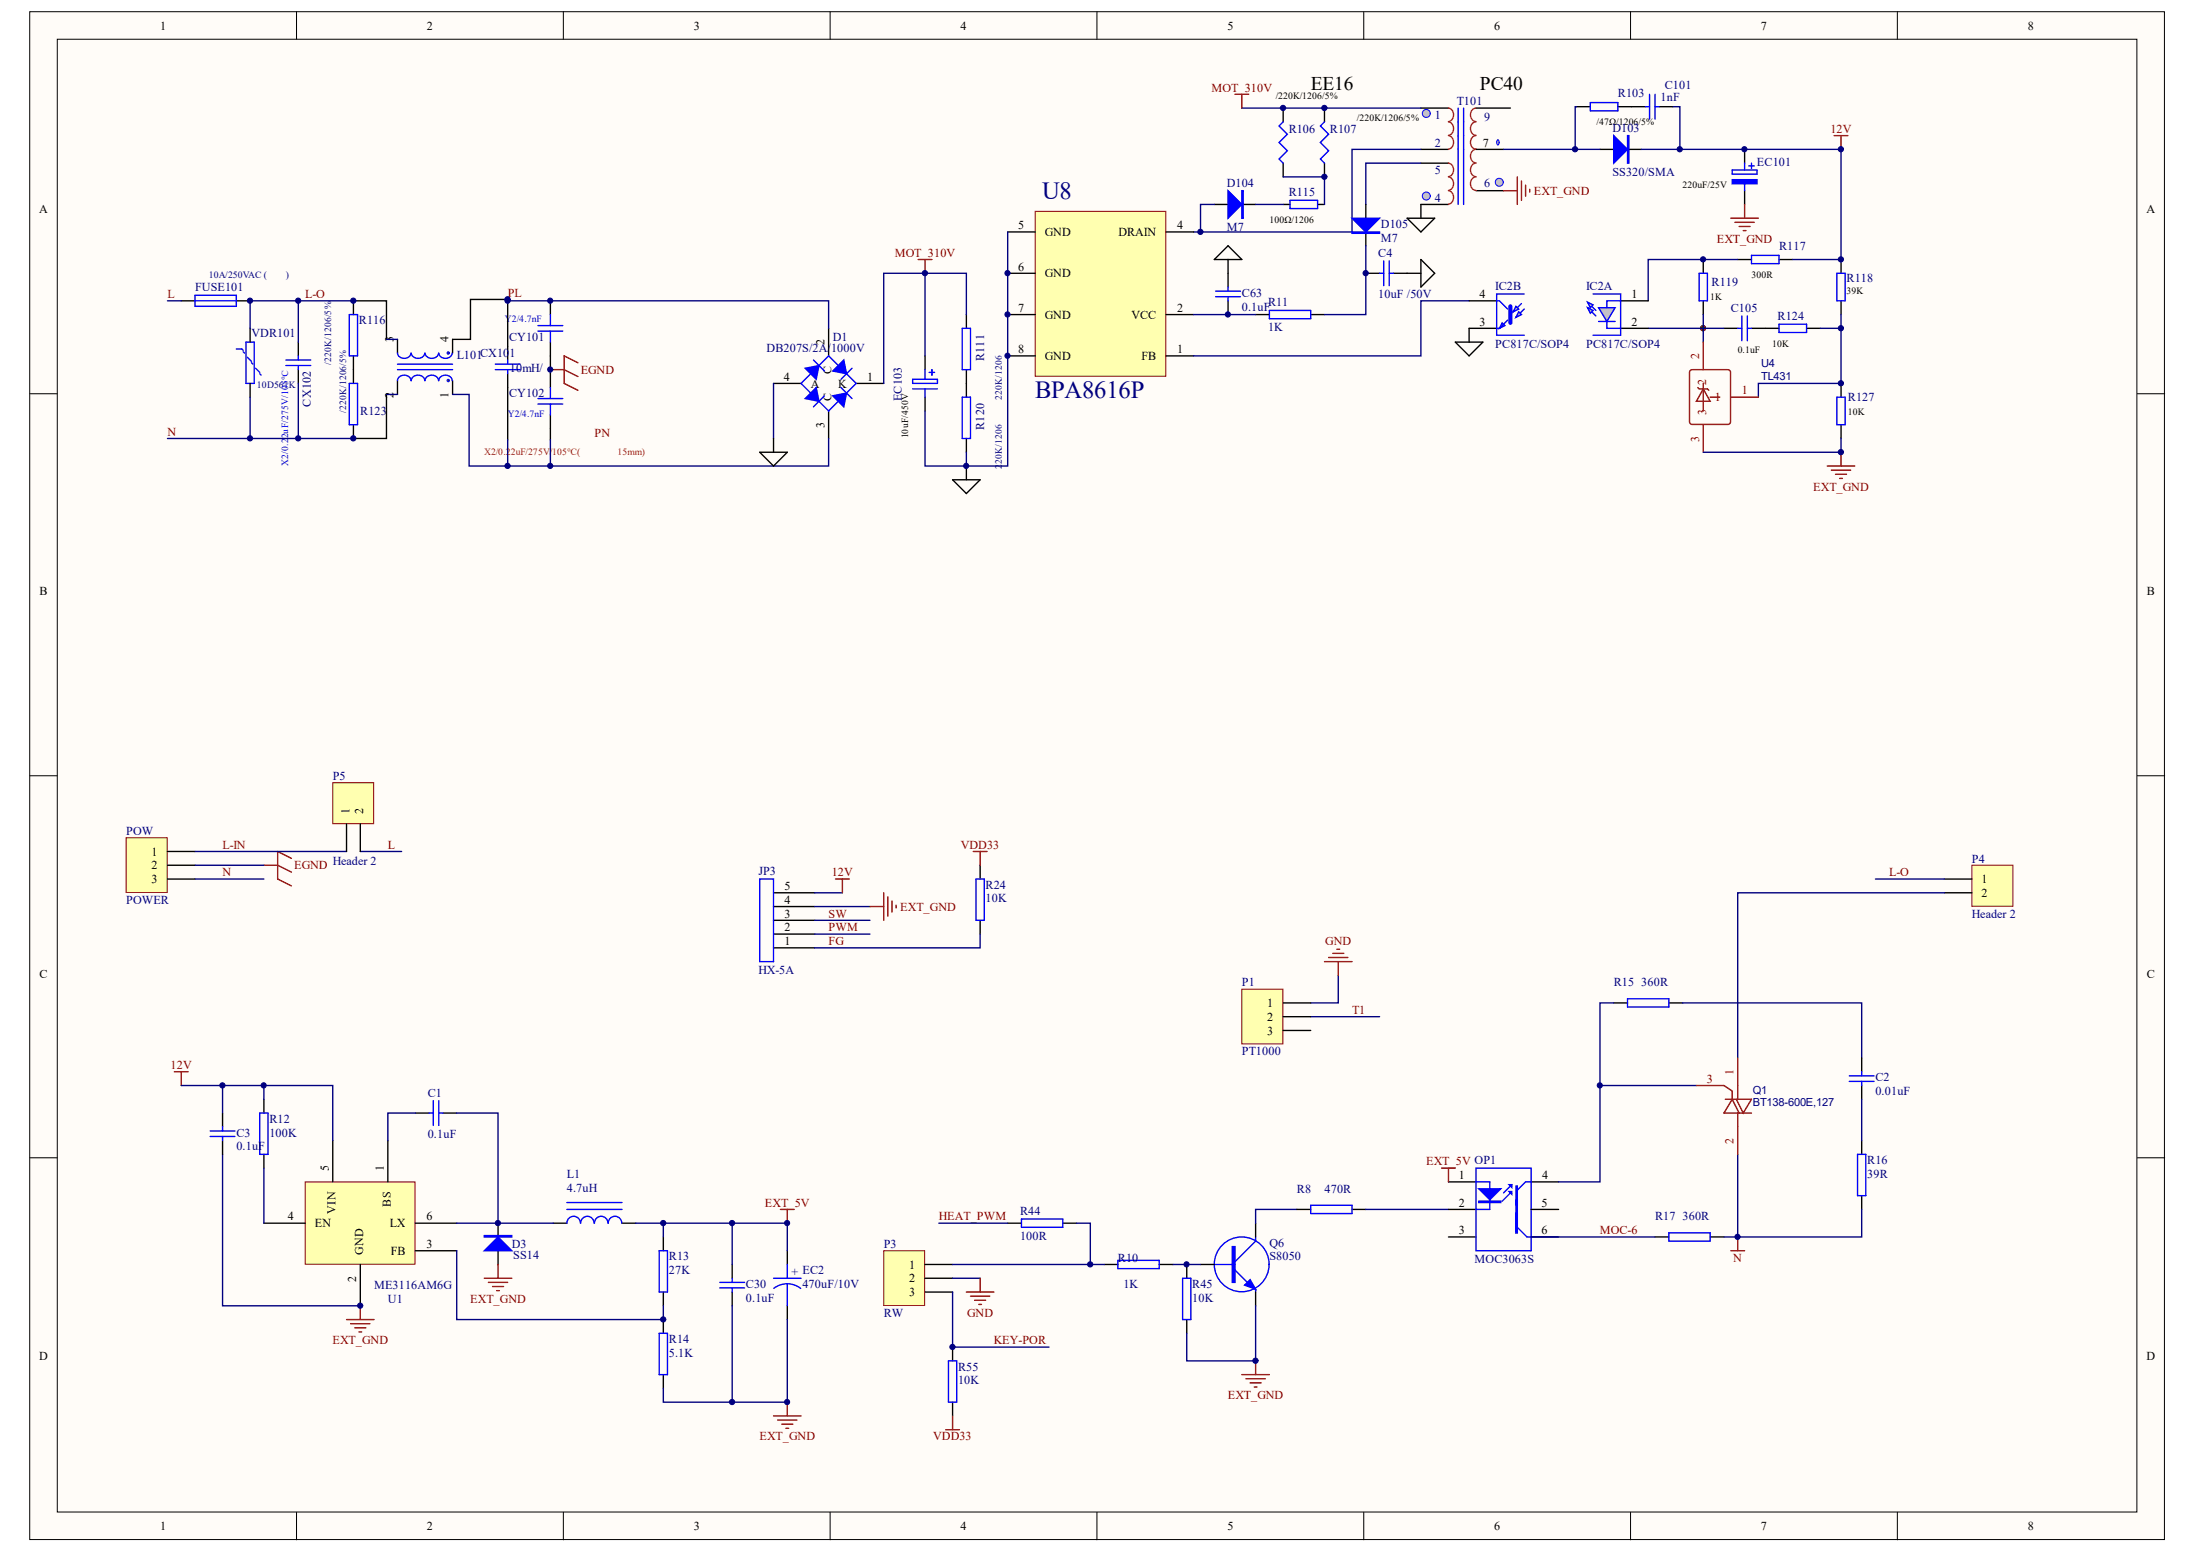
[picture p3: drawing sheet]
<svg xmlns="http://www.w3.org/2000/svg" width="297mm" height="210mm" viewBox="0 0 297 210" stroke-linecap="round" stroke-linejoin="round" font-family="sans-serif">
<g fill="#fffcf8" stroke="#000" stroke-width=".14">
<path d="M4 1.6h288.2v206.2h-288.2z"/>
<path d="M7.7 5.3h280.8v198.8h-280.8z"/>
</g>
<g fill="none" stroke="#000" stroke-width=".14">
<path d="M40 1.6v3.7M76.1 1.6v3.7M112.1 1.6v3.7M148.1 1.6v3.7M184.1 1.6v3.7M220.2 1.6v3.7M256.2 1.6v3.7M4 53.1h3.7M288.6 53.1h3.7M4 104.7h3.7M288.6 104.7h3.7M4 156.3h3.7"/>
<path d="M288.6 156.3h3.7M40 204.1v3.8M76.1 204.1v3.8M112.1 204.1v3.8M148.1 204.1v3.8M184.1 204.1v3.8M220.2 204.1v3.8M256.2 204.1v3.8"/>
</g>
<circle cx="229.9" cy="44.3" r=".35" fill="#000080" stroke="#000080" stroke-width=".14"/>
<path d="M266.2 116.8h5.6v5.5h-5.6z" fill="#ffffb0" stroke="#800000" stroke-width=".14"/>
<path d="M262.5 118.7h3.7M262.5 120.5h3.7" fill="none" stroke="#000" stroke-width=".19"/>
<path d="M17 113.1h5.6v7.4h-5.6z" fill="#ffffb0" stroke="#800000" stroke-width=".14"/>
<g fill="none" stroke="#000" stroke-width=".19">
<path d="M22.6 114.9h3.7M22.6 116.8h3.7M22.6 118.7h3.7M217.9 135.4h1.8M225.3 135.4h1.9M195.6 159.5h3.7M206.7 159.5h3.7M251.4 142.8v1.9M251.4 146.5v1.9M251.4 154v1.8M149.1 170.7h1.8M156.5 170.7h1.9"/>
<path d="M160.2 170.7v1.8M160.2 178.1v1.9M162.1 170.7h1.9M169.5 165.1v1.9M169.5 174.4v1.9M175.1 163.3h1.9M182.5 163.3h1.9M195.6 163.3h3.7M195.6 167h3.7M206.7 163.3h3.7M206.7 167h3.7M223.5 167h1.8"/>
<path d="M230.9 167h1.9M251.4 161.4v1.9"/>
</g>
<path d="M35.6 116.8h1.9l1.8 .9M39.3 115.9l-1.8-1v3.8l1.8 .9M233.7 168.8h1.9M234.6 167v1.8" fill="none" stroke="#800000" stroke-width=".19"/>
<g fill="none" stroke="#000080" stroke-width=".19">
<path d="M26.3 116.8h9.3M26.3 114.9h20.5M26.3 118.7h9.3M253.2 118.7h9.3M217.9 135.4h-1.9v24.1h-5.6M227.2 135.4h24.2v7.4M262.5 120.5h-27.9v22.3M216 146.5h13M234.6 155.8v11.2h16.8v-3.7M251.4 148.4v5.6M158.4 170.7h3.7M175.1 163.3h-5.6v1.8"/>
<path d="M184.4 163.3h11.2M206.7 167h16.8"/>
</g>
<g fill="none" stroke="#00f" stroke-width=".19">
<path d="M219.7 134.8h5.6v1.1h-5.6zM199.3 157.7h7.4v11.1h-7.4zM199.3 159.5h1.8v3.8h-1.8M204.1 159.9l-1.1 1.1M206.7 159.5h-.7l-1.1 1.2M249.7 145.2h3.3M249.7 146h3.3M250.8 155.8h1.1v5.6h-1.1zM251.4 144.7v.5M251.4 146v.5M150.9 170.1h5.6v1.1h-5.6zM159.7 172.5h1.1v5.6h-1.1z"/>
<path d="M164 170.7h2.7M166.7 171.4l1.7 1.7M169.5 167v.5l-2.8 2.8M169.5 174v.4M177 162.7h5.5v1.1h-5.5zM203.9 161l-1.1 1.1M204.9 165.7l1.3 1.3h.5M225.3 166.4h5.6v1.1h-5.6z"/>
<circle cx="167.7" cy="170.7" r="3.7"/>
</g>
<g fill="#00f" stroke="#00f" stroke-width=".19">
<path d="M168 173.5l.8-.8 .7 1.3z"/>
<path d="M199.7 160.5h2.9l-1.5 1.5z"/>
<path d="M203.7 159.9h.4v.4z"/>
<path d="M203.7 160.8h.4v.4z"/>
<path d="M166.4 168.3h.3v4.8h-.3z" fill-rule="evenodd"/>
<path d="M199.7 162.1h2.9v.2h-2.9z" fill-rule="evenodd"/>
<path d="M204.7 160.1h.2v2.6h-.2z" fill-rule="evenodd"/>
<path d="M204.7 162h.2v2.6h-.2z" fill-rule="evenodd"/>
<path d="M204.7 163.8h.2v2.6h-.2z" fill-rule="evenodd"/>
<path d="M204.7 163.8h.2v2.6h-.2z" fill-rule="evenodd"/>
</g>
<path d="M229 146.5h3.8l1.1 .8v1.1M232.9 148.4h3.6l-1.1 1.8-1-1.8M234.6 142.8v5.6M234.6 150.2v5.6M234.8 150.2l-.9-1.8-1.1 1.8h3.7" fill="none" stroke="#800" stroke-width=".19"/>
<path d="M41.2 159.5h14.8v11.2h-14.8z" fill="#ffffb0" stroke="#800000" stroke-width=".14"/>
<g fill="none" stroke="#000" stroke-width=".19">
<path d="M24.5 40.6h1.8M31.9 40.6h1.9M33.8 44.3v1.9M33.8 51.8v1.8M40.3 46.2v1.8M40.3 49.9v1.9M47.7 40.6v1.9M47.7 48v3.8M47.7 57.3v1.9M53.7 45.8v1.9M53.7 51.4v1.8M61.1 45.8v1.9"/>
<path d="M61.1 51.4v1.8M68.5 46.7v1.9M68.5 50.5v1.8M74.3 40.6v1.9M74.3 46.2v1.8M74.3 50.5v1.8M74.3 56v1.9M124.9 48v1.9M124.9 53.6v1.9M130.5 42.5v1.8M130.5 49.9v3.7M130.5 59.2v1.8"/>
<path d="M104.4 127.9h5.6M104.4 126.1h5.6M104.4 124.2h5.6M104.4 122.4h5.6M104.4 120.5h5.6M30 150.2v1.9M30 154v1.8M35.6 148.4v1.8M35.6 155.8v1.9M44.9 154v5.5M52.4 154v5.5M56.1 150.2h1.8"/>
<path d="M59.8 150.2h1.9M35.6 165.1h5.6M48.6 170.7v5.6M56.1 165.1h5.6M56.1 168.8h5.6M67.2 165.1v1.9M67.2 168.8v1.9M74.7 165.1h1.8M84 165.1h1.8M89.6 167v1.8M89.6 174.4v1.9M89.6 178.1v1.9"/>
<path d="M98.9 170.7v1.8M98.9 174.4v1.9M106.3 168.8v1.9M106.3 176.3v1.8M89.6 185.6v1.8"/>
</g>
<g fill="none" stroke="#00f" stroke-width=".19">
<path d="M26.3 39.9h5.6v1.4h-5.6zM26.3 40.6h5.6M31.9 47.1h.8l.1 .2M32.8 47.5l.2 .2M33.2 46.2h1.1v5.6h-1.1zM33.4 48.2l.6 .6M34 49l.1 .2M34.5 49.7l.6 .6M35.1 50.5l.2 .1M38.6 49.3h3.4M38.6 48.6h3.4M40.3 48v.6"/>
<path d="M40.3 49.3v.6M47.2 51.8h1.1v5.5h-1.1zM47.2 42.5h1.1v5.5h-1.1zM53.7 49.9h7.4M53.7 49.2h7.4M55.5 47.7a.94 .94 0 0 1-.9 .7 .94 .94 0 0 1-.9-.7M55.5 51.4a.93 .93 0 0 0-.9-.8 .93 .93 0 0 0-.9 .8M57.4 47.7a.94 .94 0 0 1-1 .7 .94 .94 0 0 1-.9-.7M57.4 51.4a.93 .93 0 0 0-1-.8 .93 .93 0 0 0-.9 .8M59.2 47.7a.94 .94 0 0 1-.9 .7 .94 .94 0 0 1-.9-.7M59.2 51.4a.93 .93 0 0 0-.9-.8 .93 .93 0 0 0-.9 .8M61.1 47.7a.93 .93 0 0 1-.9 .7 .93 .93 0 0 1-1-.7"/>
<path d="M61.1 51.4a.92 .92 0 0 0-1-.8 .92 .92 0 0 0-.9 .8M66.9 49.9h3.3M66.9 49.2h3.3M68.5 48.6v.6M68.5 49.9v.6M72.6 44h3.4M72.6 44.7h3.4M72.6 54.5h3.4M72.6 53.8h3.4M74.3 42.5v1.5M74.3 44.7v1.5M74.3 52.3v1.5"/>
<path d="M74.3 54.5v1.5M123.2 51.2h3.4v.6h-3.4zM123.2 52.5h3.4M124.9 49.9v1.3M124.9 52.5v1.1M125.5 50.3h.7M125.8 49.9v.7M129.9 44.3h1.1v5.6h-1.1zM129.9 53.6h1.1v5.6h-1.1zM102.6 118.7h1.8v11.1h-1.8zM28.4 152.7h3.3M28.4 153.4h3.3"/>
<path d="M30 152.1v.6M30 153.4v.6M35.1 150.2h1.1v5.6h-1.1zM57.9 150.2h.6M58.5 148.6v3.3M59.2 150.2h.6M59.2 148.6v3.3M76.5 163.3h7.5M76.5 162.3h7.5M78.4 165.1a.91 .91 0 0 0-.9-.9 .91 .91 0 0 0-1 .9M80.2 165.1a.9 .9 0 0 0-.9-.9 .9 .9 0 0 0-.9 .9M82.1 165.1a.91 .91 0 0 0-.9-.9 .91 .91 0 0 0-.9 .9"/>
<path d="M83.9 165.1a.91 .91 0 0 0-.9-.9 .91 .91 0 0 0-.9 .9M89 168.8h1.1v5.6h-1.1zM89 180h1.1v5.6h-1.1zM97.2 173.1h3.3M97.2 173.8h3.3M98.9 172.5v.6M98.9 173.8v.6M104.4 172.5h3.8M106.3 173.3a2.96 2.96 0 0 1 1.8 .6M106.3 173.3a2.96 2.96 0 0 0-1.8 .6M106.3 170.7v1.8M106.3 173.3v3"/>
</g>
<g fill="none" stroke="#000080" stroke-width=".19">
<path d="M110 120.5h3.7M110 122.4h7.5M110 124.2h7.5M110 126.1h7.5M30 155.8v20.5h18.6M30 146.5v3.7M35.6 146.5v1.9M35.6 157.7v7.4M56.1 150.2h-3.7v3.8M61.7 150.2h5.5v14.9M61.7 165.1h13M98.9 165.1v5.6"/>
<path d="M98.9 176.3v13"/>
</g>
<g fill="#00f" stroke="#00f" stroke-width=".19">
<path d="M65.4 168.8l1.8-1.8 1.9 1.8z"/>
<path d="M65.4 166.8h3.7v.2h-3.7z" fill-rule="evenodd"/>
</g>
<g fill="none" stroke="#800000" stroke-width=".19">
<path d="M124 35h1.8M124.9 35v1.9M112.8 118.7h1.9M113.7 118.7v1.8M117.5 122.4h1.8M119.3 120.5v3.7M119.9 121.1v2.6M120.4 121.6v1.5M121 122.2v.4M23.5 144.7h1.9M24.5 144.7v1.8M46.8 178.1h3.7"/>
<path d="M47.3 178.7h2.6M47.9 179.2h1.5M48.5 179.8h.3M48.6 176.3v1.8M65.4 172.5h3.7M65.9 173.1h2.6M66.5 173.7h1.5M67.1 174.2h.3M67.2 170.7v1.8M104.4 191.1h3.8M105 191.7h2.6M105.6 192.2h1.4"/>
<path d="M106.1 192.8h.4M106.3 189.3v1.8M167.7 185.6h3.7M168.2 186.1h2.6M168.8 186.7h1.5M169.3 187.2h.4M169.5 183.7v1.9"/>
</g>
<g fill="#3f4511" stroke="#00f" stroke-width=".14">
<circle cx="60.5" cy="51.4" r=".16"/>
<circle cx="60.5" cy="47.7" r=".16"/>
</g>
<path d="M22.6 40.6h1.9M22.6 59.2h25.1M33.8 53.6v5.6M40.3 40.6v5.6M40.3 51.8v7.4M52.2 53.2h1.5M52.2 45.8h1.5M68.5 40.4v.2M74.3 59.4v3.5h-5.8M130.5 42.5v-5.6h-5.6v11.1" fill="none" stroke="#000080" stroke-width=".19"/>
<g fill="none" stroke="#000" stroke-width=".19">
<path d="M173.2 14.6v1.8M178.8 14.6v1.8M191.8 14.6h3.8M173.2 22v1.9M178.8 22v1.9M191.8 20.2h3.8M191.8 22h3.8M191.8 27.6h3.8M199.3 20.2h3.7M199.3 25.7h3.7M47.7 40.6h4.5v5.2M52.2 53.2v6h-4.5"/>
<path d="M61.1 45.8h2.4v-5.4h5v6.3M68.5 52.3v7.1M74.3 48v2.5M74.3 57.9v1.5M128.6 64.8h3.7l-1.8 1.8zM130.5 62.9v1.9"/>
</g>
<path d="M173.2 16.4l-.5 .6 1.1 1.1-1.1 1.1 1.1 1.2-1.1 1.1 .5 .5M178.8 16.4l-.5 .6 1.1 1.1-1.1 1.1 1.1 1.2-1.1 1.1 .5 .5M196.9 14.6v13M197.6 14.6v13" fill="none" stroke="#00f" stroke-width=".19"/>
<path d="M195.6 16.4a.95 .95 0 0 1 .7 1 .95 .95 0 0 1-.7 .9M195.6 18.3a.95 .95 0 0 1 .7 .9 .95 .95 0 0 1-.7 .9M195.6 14.6a.95 .95 0 0 1 .7 .9 .95 .95 0 0 1-.7 .9M199.3 16.4a.93 .93 0 0 0-.8 1 .93 .93 0 0 0 .8 .9M199.3 18.3a.93 .93 0 0 0-.8 .9 .93 .93 0 0 0 .8 .9M195.6 22a.95 .95 0 0 1 .7 .9 .95 .95 0 0 1-.7 .9M195.6 23.9a.95 .95 0 0 1 .7 .9 .95 .95 0 0 1-.7 .9M195.6 25.7a.95 .95 0 0 1 .7 1 .95 .95 0 0 1-.7 .9M199.3 20.2a.93 .93 0 0 0-.8 .9 .93 .93 0 0 0 .8 .9M199.3 22a.93 .93 0 0 0-.8 .9 .93 .93 0 0 0 .8 .9M199.3 23.9a.93 .93 0 0 0-.8 .9 .93 .93 0 0 0 .8 .9" fill="none" stroke="#ee0e22" stroke-width=".19"/>
<g fill="#c0c0c0" stroke="#00f" stroke-width=".14">
<circle cx="192.6" cy="15.3" r=".54"/>
<circle cx="192.6" cy="26.5" r=".54"/>
<circle cx="202.4" cy="24.6" r=".54"/>
</g>
<path d="M199.3 14.6a.93 .93 0 0 0-.8 .9 .93 .93 0 0 0 .8 .9" fill="none" stroke="#ee0e22" stroke-width=".19"/>
<g fill="none" stroke="#000" stroke-width=".19">
<path d="M173.2 27.6h1M177.9 27.6h.9M230 35v1.9M234.6 35h1.9M235.6 20.2v1.8M235.6 25.7v1.9M240.2 35h1.9M248.6 35v1.9M230 40.6v1.9M232.8 44.3h1.8M236.5 44.3h3.7M243.9 44.3h1.9"/>
<path d="M248.6 40.6v1.9M248.6 51.8v1.8M248.6 57.3v1.9"/>
</g>
<g fill="none" stroke="#00f" stroke-width=".19">
<path d="M174.2 27h3.7v1.2h-3.7zM229.4 36.9h1.1v3.7h-1.1zM233.9 23h3.3v.5h-3.3zM235.6 22v1M235.6 24.3v1.4M236.1 22.4h.8M236.5 22v.8M236.5 34.5h3.7v1.1h-3.7zM248 36.9h1.1v3.7h-1.1zM234.6 44.3h.6M235.2 42.6v3.4M235.9 44.3h.6"/>
<path d="M235.9 42.6v3.4M240.2 43.8h3.7v1.1h-3.7zM248 53.6h1.1v3.7h-1.1z"/>
</g>
<path d="M233.9 24.3h3.3v.5h-3.3z" fill-rule="evenodd" fill="#00f" stroke="#00f" stroke-width=".19"/>
<path d="M202.2 18.9l.2 .1v.4l-.2 .2-.1-.2z" fill="#c0c0c0" stroke="#00f" stroke-width=".14"/>
<path d="M199.3 14.6h4.6M212.9 14.4h1.8M218.4 14.4h3.8M224 14.4h1.9M190 29.5h3.7l-1.9 1.8zM191.8 27.6v1.9" fill="none" stroke="#000" stroke-width=".19"/>
<circle cx="229.9" cy="44.3" r=".35" fill="#800000" stroke="#800000" stroke-width=".14"/>
<path d="M214.7 13.8h3.7v1.2h-3.7zM222.2 14.4h.5M222.7 12.7v3.4M223.5 14.4h.5M223.5 12.7v3.4" fill="none" stroke="#00f" stroke-width=".19"/>
<path d="M167.7 14.6h24.1M212.9 14.4h-.2v5.8M225.9 14.4h.9v5.8M191.8 22h-7.4v5.6M191.8 20.2h-9.3v11.1h-21.3M222.5 44.3h10.3M245.8 44.3h2.8" fill="none" stroke="#000080" stroke-width=".19"/>
<path d="M139.8 28.5h17.6v22.3h-17.6z" fill="#ffffb0" stroke="#800000" stroke-width=".14"/>
<g fill="none" stroke="#000" stroke-width=".19">
<path d="M136.1 31.3h3.7M136.1 36.9h3.7M157.4 31.3h3.8M184.4 36.9h1.9M188.1 36.9h3.7M191.8 35l1.9 1.9-1.9 1.8zM136.1 42.5h3.7M136.1 48h3.7M157.4 42.5h3.8M157.4 48h3.8M169.5 42.5h1.9M177 42.5h1.8"/>
<path d="M196.5 46.2h3.7l-1.8 1.8zM198.4 44.3v1.9M132.3 116.8v1.9M132.3 124.2v1.9"/>
</g>
<g fill="none" stroke="#000080" stroke-width=".19">
<path d="M173.2 23.9h5.6v3.7M234.6 35h-12.1v5.6M248.6 20.2v14.8h-6.5M47.7 40.6h-13.9v3.7M61.1 53.2h2.2v9.7h5.2v-3.5M161.2 42.5h8.3M198.4 40.6h-6.6v7.4h-30.6M230 42.5v3.7M248.6 42.5v9.3h-11.2v1.8M132.3 126.1v1.8h-22.3M177 137.2h9.3M180.7 131.7v3.7h-3.7"/>
<path d="M61.7 168.8v9.3h27.9v-1.8M85.8 165.1h3.8v1.9M106.3 178.1v11.2h-16.7v-1.9M169.5 176.3v7.4h-9.3v-3.7M232.8 167h1.8"/>
</g>
<path d="M186.3 36.9h.5M186.8 35.2v3.4M187.6 36.9h.5M187.6 35.2v3.4M171.4 41.9h5.6v1.1h-5.6zM131.8 118.7h1.1v5.5h-1.1z" fill="none" stroke="#00f" stroke-width=".19"/>
<path d="M166.7 12.7h1.9M167.7 12.7v1.9M247.6 18.3h1.9M248.6 18.3v1.9M131.4 114.9h1.9M132.3 114.9v1.9" fill="none" stroke="#800000" stroke-width=".19"/>
<path d="M228.2 50.1l.3-.2h4.8l.3 .2 .1 6.8-.2 .3-5 .1-.3-.2zM229.2 52.3l.2 .2h1.1l.2 .2M230 52.5l.9 1.7h-1.9zM230 46.2v3.7M230 51.8v3.7M230 57.3v3.7M230.9 53.6h1.3M233.7 53.6h3.7" fill="none" stroke="#800" stroke-width=".19"/>
<path d="M167.7 133.5h5.5v7.4h-5.5z" fill="#ffffb0" stroke="#800000" stroke-width=".14"/>
<path d="M164 27.6h1.8M167.7 27.6h1.8M184.4 27.6v1.9M184.4 31.3v1.9M216 20.2h1.9M219.7 20.2h1.9M173.2 135.4h3.8M173.2 137.2h3.8M173.2 139.1h3.8" fill="none" stroke="#000" stroke-width=".19"/>
<path d="M164 27.6h-1.9v3.7M169.5 27.6h3.7M184.4 33.2v9.3h-5.6M203 20.2h13M221.6 20.2h27M89.6 165.1h16.7v3.7" fill="none" stroke="#000080" stroke-width=".19"/>
<path d="M74.3 49.9h1.9l1.8 .9M78 49l-1.8-1v3.8l1.8 .9M194.6 157.7h1.9M195.6 157.7v1.8M105.4 163.3h1.8M106.3 163.3v1.8" fill="none" stroke="#800000" stroke-width=".19"/>
<g fill="#00f" stroke="#00f" stroke-width=".19">
<path d="M182.5 29.5h3.8l-1.9 1.8z"/>
<path d="M165.8 25.7l1.9 1.9-1.9 1.9z"/>
<path d="M217.9 18.3l1.8 1.9-1.8 1.8z"/>
<path d="M182.5 31.3h3.8v.2h-3.8z" fill-rule="evenodd"/>
<path d="M167.7 25.7h.2v3.8h-.2z" fill-rule="evenodd"/>
<path d="M219.7 18.3h.2v3.7h-.2z" fill-rule="evenodd"/>
</g>
<path d="M215.8 41.5h2.3l-1.1 1.9z" fill="#c0c0c0" stroke="#00f" stroke-width=".19"/>
<path d="M215.1 39.7h3.7v5.6h-3.7M214.4 41.5l1.1 1.1M214.4 40.8l1.1 1.1M215.8 43.4h2.3M217 43.4v.9h1.8M218.8 40.6h-1.8v.9" fill="none" stroke="#00f" stroke-width=".19"/>
<path d="M218.8 44.3h3.7M218.8 40.6h3.7" fill="none" stroke="#000" stroke-width=".19"/>
<g fill="#c0c0c0" stroke="#00f" stroke-width=".19">
<path d="M214.4 40.8l.7 .4-.4 .3z"/>
<path d="M214.4 41.5l.7 .4-.4 .4z"/>
</g>
<path d="M198.4 44.3h3.7M198.4 40.6h3.7" fill="none" stroke="#000" stroke-width=".19"/>
<path d="M205.8 39.7h-3.7v5.6h3.7M205.4 41l-1.1 1.1" fill="none" stroke="#00f" stroke-width=".19"/>
<g fill="#c0c0c0" stroke="#00f" stroke-width=".19">
<path d="M202.8 43.6l.4 .4-.8 .3z"/>
<path d="M204.7 41.3l.4 .4-.8 .4z"/>
</g>
<path d="M203.9 41.3v2.3" fill="none" stroke="#00f" stroke-width=".56"/>
<path d="M202.1 40.6h.3l1.2 1.1M203.6 43.2l-1.2 1.1h-.3M205.8 41.7l-1.1 1.1" fill="none" stroke="#00f" stroke-width=".19"/>
<path d="M205.1 42.1l.3 .4-.7 .3z" fill="#c0c0c0" stroke="#00f" stroke-width=".19"/>
<path d="M248.6 59.2v1.8h-18.6M48.6 114.9h5.6M24.5 146.5h20.4v7.5" fill="none" stroke="#000080" stroke-width=".19"/>
<g fill="none" stroke="#800000" stroke-width=".19">
<path d="M203 25.7h1.9M204.9 23.9v3.7M205.4 24.4v2.6M206 25v1.5M206.5 25.6v.3M233.7 29.5h3.7M234.2 30h2.7M234.8 30.6h1.5M235.4 31.1h.3M235.6 27.6v1.9M246.7 62.9h3.7M247.3 63.5h2.6"/>
<path d="M247.8 64h1.5M248.4 64.6h.4M248.6 61v1.9M178.8 129.8h3.7M179.4 129.2h2.6M179.9 128.7h1.5M180.5 128.1h.4M180.7 129.8v1.9"/>
</g>
<path d="M164 35l1.8-1.8 1.9 1.8zM165.8 35v3.7M165.8 40.6v1.9" fill="none" stroke="#000" stroke-width=".19"/>
<path d="M164.1 39.3h3.4M165.8 38.7v.6M164.1 40h3.4M165.8 40v.6" fill="none" stroke="#00f" stroke-width=".19"/>
<path d="M44.9 105.6h5.6v5.6h-5.6z" fill="#ffffb0" stroke="#800000" stroke-width=".14"/>
<path d="M104.4 51.8h3.8M104.4 59.2v1.8M111.9 44.3v3.7M111.9 55.5v3.7M115.6 51.8h3.7M102.6 61h3.7l-1.9 1.9zM46.8 111.2v3.7M48.6 111.2v3.7" fill="none" stroke="#000" stroke-width=".19"/>
<path d="M108.2 51.8l3.7-3.8 3.7 3.8-3.7 3.7zM109.8 48.6l1.5 1.5M111.3 53.4l-1.5 1.5M113.6 52.3l1.4 1.5M115 49.7l-1.4 1.5" fill="none" stroke="#00f" stroke-width=".19"/>
<g fill="#00f" stroke="#00f" stroke-width=".19">
<path d="M108.7 53.8l1.5-1.5 .4 1.9z"/>
<path d="M112.4 53.4l1.9-.3-.4 1.8z"/>
<path d="M108.7 49.7l1.9-.4-.4 1.9z"/>
<path d="M112.4 50.1l1.5-1.5 .4 1.9z"/>
</g>
<path d="M124.9 36.9h-5.6v14.9M136.1 31.3v31.6h-5.6M68.5 40.6h43.4v3.7M104.4 51.8v7.4M111.9 59.2v3.7h-37.6M124.9 55.5v7.4h5.6M130.5 61v1.9" fill="none" stroke="#000080" stroke-width=".19"/>
<path d="M119.3 168.8h5.5v7.4h-5.5z" fill="#ffffb0" stroke="#800000" stroke-width=".14"/>
<path d="M124.9 170.7h3.7M124.9 172.5h3.7M124.9 174.4h3.7M136.1 165.1h1.8M143.5 165.1h1.9M128.6 181.8v1.9M128.6 189.3v1.8" fill="none" stroke="#000" stroke-width=".19"/>
<path d="M126.8 165.1h9.3M128.6 174.4v7.4h13M128.6 172.5h3.7M128.6 170.7h20.5M145.4 165.1h1.8v5.6" fill="none" stroke="#000080" stroke-width=".19"/>
<path d="M130.5 174.4h3.7M131 175h2.6M131.6 175.5h1.5M132.1 176.1h.4M132.3 172.5v1.9M127.7 193h1.8M128.6 191.1v1.9" fill="none" stroke="#800000" stroke-width=".19"/>
<path d="M137.9 164.6h5.6v1.1h-5.6zM128.1 183.7h1.1v5.6h-1.1z" fill="none" stroke="#00f" stroke-width=".19"/>
<g fill="#000080" stroke="#000080" stroke-width=".14">
<circle cx="30" cy="146.5" r=".35"/>
<circle cx="33.8" cy="59.2" r=".35"/>
<circle cx="33.8" cy="40.6" r=".35"/>
<circle cx="35.6" cy="146.5" r=".35"/>
<circle cx="40.3" cy="59.2" r=".35"/>
<circle cx="40.3" cy="40.6" r=".35"/>
<circle cx="47.7" cy="59.2" r=".35"/>
<circle cx="47.7" cy="40.6" r=".35"/>
<circle cx="48.6" cy="176.2" r=".35"/>
<circle cx="67.2" cy="165.1" r=".35"/>
<circle cx="68.5" cy="62.9" r=".35"/>
<circle cx="68.5" cy="40.6" r=".35"/>
<circle cx="68.5" cy="40.4" r=".35"/>
<circle cx="74.3" cy="62.9" r=".35"/>
<circle cx="74.3" cy="49.9" r=".35"/>
<circle cx="74.3" cy="40.6" r=".35"/>
<circle cx="89.5" cy="178.1" r=".35"/>
<circle cx="89.5" cy="165.1" r=".35"/>
<circle cx="98.8" cy="189.3" r=".35"/>
<circle cx="98.8" cy="165.1" r=".35"/>
<circle cx="106.3" cy="189.3" r=".35"/>
<circle cx="106.3" cy="165.1" r=".35"/>
<circle cx="124.9" cy="36.9" r=".35"/>
<circle cx="128.6" cy="181.8" r=".35"/>
<circle cx="130.4" cy="62.9" r=".35"/>
<circle cx="136" cy="48" r=".35"/>
<circle cx="136" cy="42.4" r=".35"/>
<circle cx="136" cy="36.9" r=".35"/>
<circle cx="147.2" cy="170.7" r=".35"/>
<circle cx="160.2" cy="170.7" r=".35"/>
<circle cx="162.1" cy="31.3" r=".35"/>
<circle cx="165.8" cy="42.4" r=".35"/>
<circle cx="169.5" cy="183.7" r=".35"/>
<circle cx="173.2" cy="14.6" r=".35"/>
<circle cx="178.8" cy="23.9" r=".35"/>
<circle cx="178.8" cy="14.6" r=".35"/>
<circle cx="184.4" cy="36.9" r=".35"/>
<circle cx="212.7" cy="20.1" r=".35"/>
<circle cx="216" cy="146.5" r=".35"/>
<circle cx="226.8" cy="20.1" r=".35"/>
<circle cx="229.9" cy="35" r=".35"/>
<circle cx="234.6" cy="167" r=".35"/>
<circle cx="235.5" cy="20.1" r=".35"/>
<circle cx="248.6" cy="61" r=".35"/>
<circle cx="248.6" cy="51.7" r=".35"/>
<circle cx="248.6" cy="44.3" r=".35"/>
<circle cx="248.6" cy="35" r=".35"/>
<circle cx="248.6" cy="20.1" r=".35"/>
</g>
<g font-size="3.3" fill="#000080">
<text x="140.7" y="26.8">U8</text>
<text x="139.8" y="53.8">BPA8616P</text>
</g>
<g font-size="2.6">
<text x="177" y="12.1">EE16</text>
<text x="199.8" y="12.1">PC40</text>
</g>
<g font-size="1.6">
<text x="21.6" y="4">1</text>
<text x="57.6" y="4">2</text>
<text x="93.7" y="4">3</text>
<text x="129.7" y="4">4</text>
<text x="165.7" y="4">5</text>
<text x="201.7" y="4">6</text>
<text x="237.8" y="4">7</text>
<text x="273.8" y="4">8</text>
<text x="200.2" y="19.8">7</text>
<text x="5.3" y="28.8">A</text>
<text x="289.8" y="28.8">A</text>
<text x="137.4" y="31">5</text>
<text x="141.1" y="31.9">GND</text>
<text x="151" y="31.9">DRAIN</text>
<text x="158.9" y="31">4</text>
<text x="137.4" y="36.5">6</text>
<text x="141.1" y="37.5">GND</text>
<text x="199.8" y="40.2">4</text>
<text x="220.3" y="40.2">1</text>
<text x="53.1" y="46.2" transform="rotate(-90 53.1 46.2)">3</text>
<text x="60.6" y="46.2" transform="rotate(-90 60.6 46.2)">4</text>
<text x="111.3" y="46.6" transform="rotate(-90 111.3 46.6)">2</text>
<text x="137.4" y="47.7">8</text>
<text x="137.4" y="42.1">7</text>
<text x="141.1" y="43">GND</text>
<text x="152.8" y="43">VCC</text>
<text x="158.9" y="42.1">2</text>
<text x="158.9" y="47.7">1</text>
<text x="199.8" y="44">3</text>
<text x="220.3" y="44">2</text>
<text x="53.1" y="53.7" transform="rotate(-90 53.1 53.7)">2</text>
<text x="60.6" y="53.7" transform="rotate(-90 60.6 53.7)">1</text>
<text x="105.8" y="51.4">4</text>
<text x="109.5" y="52.3">A</text>
<text x="112.3" y="50.5" transform="rotate(-90 112.3 50.5)">C</text>
<text x="113.2" y="52.3">K</text>
<text x="117.1" y="51.4">1</text>
<text x="141.1" y="48.6">GND</text>
<text x="154.1" y="48.6">FB</text>
<text x="111.3" y="57.8" transform="rotate(-90 111.3 57.8)">3</text>
<text x="112.3" y="54.2" transform="rotate(-90 112.3 54.2)">C</text>
<text x="5.3" y="80.4">B</text>
<text x="289.9" y="80.4">B</text>
<text x="47.2" y="109.9" transform="rotate(-90 47.2 109.9)">1</text>
<text x="49" y="109.9" transform="rotate(-90 49 109.9)">2</text>
<text x="20.5" y="115.5">1</text>
<text x="20.5" y="117.4">2</text>
<text x="20.5" y="119.2">3</text>
<text x="267.5" y="119.2">1</text>
<text x="105.9" y="125.7">2</text>
<text x="105.9" y="123.9">3</text>
<text x="105.9" y="122">4</text>
<text x="105.9" y="120.1">5</text>
<text x="267.5" y="121.1">2</text>
<text x="5.3" y="132">C</text>
<text x="105.9" y="127.6">1</text>
<text x="289.9" y="132">C</text>
<text x="171.1" y="135.9">1</text>
<text x="171.1" y="137.8">2</text>
<text x="171.1" y="139.7">3</text>
<text x="44.4" y="158.1" transform="rotate(-90 44.4 158.1)">5</text>
<text x="51.8" y="158.1" transform="rotate(-90 51.8 158.1)">1</text>
<text x="197" y="159.2">1</text>
<text x="208.2" y="159.2">4</text>
<text x="38.9" y="164.7">4</text>
<text x="42.5" y="165.7">EN</text>
<text x="45.3" y="163.8" transform="rotate(-90 45.3 163.8)">VIN</text>
<text x="52.6" y="165.7">LX</text>
<text x="52.7" y="162.9" transform="rotate(-90 52.7 162.9)">BS</text>
<text x="57.6" y="164.7">6</text>
<text x="197" y="162.9">2</text>
<text x="197" y="166.6">3</text>
<text x="208.1" y="162.9">5</text>
<text x="208.1" y="166.6">6</text>
<text x="48.1" y="173" transform="rotate(-90 48.1 173)">2</text>
<text x="49" y="169.4" transform="rotate(-90 49 169.4)">GND</text>
<text x="52.8" y="169.4">FB</text>
<text x="57.6" y="168.5">3</text>
<text x="122.8" y="171.3">1</text>
<text x="122.8" y="173.1">2</text>
<text x="122.8" y="175">3</text>
<text x="5.3" y="183.5">D</text>
<text x="289.8" y="183.5">D</text>
<text x="21.6" y="206.5">1</text>
<text x="57.6" y="206.5">2</text>
<text x="93.7" y="206.5">3</text>
<text x="129.7" y="206.5">4</text>
<text x="165.7" y="206.5">5</text>
<text x="201.7" y="206.5">6</text>
<text x="237.8" y="206.5">7</text>
<text x="273.8" y="206.5">8</text>
</g>
<g font-size="1.6" fill="#000080">
<text x="224.8" y="12">C101</text>
<text x="174" y="17.9">R106</text>
<text x="179.6" y="17.9">R107</text>
<text x="193.7" y="16.1">1</text>
<text x="196.7" y="14.2">T101</text>
<text x="200.4" y="16.3">9</text>
<text x="217.7" y="17.8">D103</text>
<text x="218.4" y="13.1">R103</text>
<text x="224.2" y="13.7">1nF</text>
<text x="193.7" y="19.8">2</text>
<text x="193.7" y="23.5">5</text>
<text x="217.7" y="23.7">SS320/SMA</text>
<text x="237.2" y="22.4">EC101</text>
<text x="165.6" y="25.2">D104</text>
<text x="174" y="26.5">R115</text>
<text x="193.7" y="27.2">4</text>
<text x="200.4" y="25.2">6</text>
<text x="165.6" y="31.1">M7</text>
<text x="186.1" y="34.7">C4</text>
<text x="186.5" y="30.8">D105</text>
<text x="186.5" y="32.6">M7</text>
<text x="240.2" y="33.7">R117</text>
<text x="26.3" y="39.3">FUSE101</text>
<text x="167.7" y="40.1">C63</text>
<text x="167.7" y="41.9">0.1uF</text>
<text x="171.2" y="41.4">R11</text>
<text x="186.1" y="40.2">10uF /50V</text>
<text x="201.9" y="39.1">IC2B</text>
<text x="214.2" y="39.1">IC2A</text>
<text x="231.1" y="38.6">R119</text>
<text x="249.3" y="38">R118</text>
<text x="34" y="45.4">VDR101</text>
<text x="48.5" y="43.8">R116</text>
<text x="68.7" y="46">CY101</text>
<text x="103.5" y="47.5">DB207S/2A/1000V</text>
<text x="112.4" y="46">D1</text>
<text x="171.2" y="44.7">1K</text>
<text x="201.9" y="46.9">PC817C/SOP4</text>
<text x="214.2" y="46.9">PC817C/SOP4</text>
<text x="233.7" y="42.1">C105</text>
<text x="240" y="43.2">R124</text>
<text x="61.7" y="48.4">L101CX101</text>
<text x="68.7" y="53.6">CY102</text>
<text x="68.8" y="50.3">10mH/</text>
<text x="132.9" y="48.8" transform="rotate(-90 132.9 48.8)">R111</text>
<text x="42" y="54.9" transform="rotate(-90 42 54.9)">CX102</text>
<text x="48.6" y="56">R123</text>
<text x="121.7" y="54.2" transform="rotate(-90 121.7 54.2)">EC103</text>
<text x="132.9" y="58.1" transform="rotate(-90 132.9 58.1)">R120</text>
<text x="249.5" y="54.2">R127</text>
<text x="44.9" y="105.3">P5</text>
<text x="17" y="112.7">POW</text>
<text x="44.9" y="116.8">Header 2</text>
<text x="102.4" y="118.1">JP3</text>
<text x="133.1" y="120">R24</text>
<text x="266.2" y="116.4">P4</text>
<text x="17" y="122">POWER</text>
<text x="133.1" y="121.8">10K</text>
<text x="266.2" y="123.9">Header 2</text>
<text x="102.4" y="131.5">HX-5A</text>
<text x="167.7" y="133.2">P1</text>
<text x="217.9" y="133.2">R15</text>
<text x="221.6" y="133.2">360R</text>
<text x="167.7" y="142.4">PT1000</text>
<text x="57.8" y="148">C1</text>
<text x="253.2" y="146">C2</text>
<text x="253.2" y="147.8">0.01uF</text>
<text x="31.9" y="153.4">C3</text>
<text x="31.9" y="155.3">0.1uF</text>
<text x="36.4" y="151.6">R12</text>
<text x="36.4" y="153.4">100K</text>
<text x="57.8" y="153.6">0.1uF</text>
<text x="76.5" y="159">L1</text>
<text x="76.5" y="160.8">4.7uH</text>
<text x="175.1" y="161">R8</text>
<text x="178.8" y="161">470R</text>
<text x="252.1" y="157.1">R16</text>
<text x="252.1" y="159">39R</text>
<text x="137.7" y="164">R44</text>
<text x="137.7" y="167.4">100R</text>
<text x="223.5" y="164.7">R17</text>
<text x="227.2" y="164.7">360R</text>
<text x="69.1" y="168.5">D3</text>
<text x="69.3" y="170">SS14</text>
<text x="90.3" y="170.1">R13</text>
<text x="90.3" y="172">27K</text>
<text x="100.7" y="173.9">C30</text>
<text x="106.9" y="172.2">+ EC2</text>
<text x="108.3" y="173.9">470uF/10V</text>
<text x="119.3" y="168.5">P3</text>
<text x="150.9" y="170.3">R10</text>
<text x="151.7" y="173.9">1K</text>
<text x="161" y="173.9">R45</text>
<text x="171.4" y="168.3">Q6</text>
<text x="171.4" y="170.1">S8050</text>
<text x="199.1" y="170.5">MOC3063S</text>
<text x="50.5" y="174">ME3116AM6G</text>
<text x="52.4" y="175.9">U1</text>
<text x="100.7" y="175.7">0.1uF</text>
<text x="119.3" y="177.8">RW</text>
<text x="161" y="175.7">10K</text>
<text x="90.3" y="181.3">R14</text>
<text x="90.3" y="183.1">5.1K</text>
<text x="129.4" y="185">R55</text>
<text x="129.4" y="186.9">10K</text>
</g>
<g font-size="1.6" fill="#800000">
<text x="163.6" y="12.4">MOT_310V</text>
<text x="247.1" y="17.9">12V</text>
<text x="207.1" y="26.3">EXT_GND</text>
<text x="120.8" y="34.7">MOT_310V</text>
<text x="231.8" y="32.8">EXT_GND</text>
<text x="22.6" y="40.2">L</text>
<text x="41.2" y="40.2">L-O</text>
<text x="68.5" y="40.1">PL</text>
<text x="78.4" y="50.5">EGND</text>
<text x="22.6" y="58.8">N</text>
<text x="80.3" y="59">PN</text>
<text x="244.8" y="66.2">EXT_GND</text>
<text x="30" y="118.3">N</text>
<text x="30" y="114.6">L-IN</text>
<text x="39.7" y="117.4">EGND</text>
<text x="52.4" y="114.6">L</text>
<text x="112.3" y="118.3">12V</text>
<text x="129.7" y="114.6">VDD33</text>
<text x="255.1" y="118.3">L-O</text>
<text x="111.9" y="125.7">PWM</text>
<text x="111.9" y="123.9">SW</text>
<text x="121.5" y="122.9">EXT_GND</text>
<text x="111.9" y="127.6">FG</text>
<text x="178.9" y="127.6">GND</text>
<text x="182.5" y="136.9">T1</text>
<text x="23" y="144.3">12V</text>
<text x="192.6" y="157.3">EXT_5V OP1</text>
<text x="103.3" y="162.9">EXT_5V</text>
<text x="126.8" y="164.7">HEAT_PWM</text>
<text x="216" y="166.6">MOC-6</text>
<text x="234" y="170.3">N</text>
<text x="63.5" y="175.9">EXT_GND</text>
<text x="130.6" y="177.7">GND</text>
<text x="44.9" y="181.4">EXT_GND</text>
<text x="134.2" y="181.5">KEY-POR</text>
<text x="165.8" y="188.9">EXT_GND</text>
<text x="102.5" y="194.4">EXT_GND</text>
<text x="126" y="194.4">VDD33</text>
</g>
<g font-size="1.6" fill="#800">
<text x="229.4" y="48.4" transform="rotate(-90 229.4 48.4)">2</text>
<text x="230.4" y="52" transform="rotate(-90 230.4 52)">2</text>
<text x="235.2" y="53.3">1</text>
<text x="229.4" y="59.7" transform="rotate(-90 229.4 59.7)">3</text>
<text x="230.4" y="56" transform="rotate(-90 230.4 56)">3</text>
<text x="231.6" y="54.2">1</text>
<text x="230.4" y="146.2">3</text>
<text x="234.1" y="145" transform="rotate(-90 234.1 145)">1</text>
<text x="234.1" y="154.4" transform="rotate(-90 234.1 154.4)">2</text>
</g>
<g font-size="1.5" fill="#000080">
<text x="237.8" y="49.6">U4</text>
<text x="237.8" y="51.2">TL431</text>
<text x="236.7" y="147.7">Q1</text>
<text x="236.7" y="149.4">BT138-600E,127</text>
</g>
<g font-size="1.3">
<text x="172.2" y="13.3">/220K/1206/5%</text>
<text x="183.2" y="16.3">/220K/1206/5%</text>
<text x="215.6" y="16.9">/47Ω/1206/5%</text>
<text x="227.2" y="25.4">220uF/25V</text>
<text x="171.4" y="30.1">100Ω/1206</text>
<text x="230.9" y="40.5">1K</text>
<text x="236.5" y="37.5">300R</text>
<text x="249.3" y="39.7">39K</text>
<text x="234.6" y="47.7">0.1uF</text>
<text x="239.3" y="46.8">10K</text>
<text x="122.6" y="59.2" transform="rotate(-90 122.6 59.2)">10uF/450V</text>
<text x="249.5" y="56.1">10K</text>
</g>
<g font-size="1.3" fill="#000080">
<text x="28.2" y="37.5">10A/250VAC (</text>
<text x="38.6" y="37.5">)</text>
<text x="34.7" y="52.4">10D561K</text>
</g>
<g font-size="1.3" fill="#00f">
<text x="68.2" y="43.4">Y2/4.7nF</text>
<text x="68.5" y="56.3">Y2/4.7nF</text>
<text x="38.9" y="62.9" transform="rotate(-90 38.9 62.9)">X2/0.22uF/275V/105℃</text>
</g>
<g font-size="1.3" fill="#0c0087">
<text x="44.7" y="49.2" transform="rotate(-90 44.7 49.2)">/220K/1206/5%</text>
<text x="135.3" y="54" transform="rotate(-90 135.3 54)">220K/1206</text>
<text x="46.7" y="55.8" transform="rotate(-90 46.7 55.8)">/220K/1206/5%</text>
<text x="135.3" y="63.3" transform="rotate(-90 135.3 63.3)">2</text>
<text x="135.3" y="62.6" transform="rotate(-90 135.3 62.6)">20K/1206</text>
</g>
<g font-size="1.3" fill="#f00">
<text x="65.4" y="61.5">X2/0.22uF/275V/</text>
<text x="74.5" y="61.5">105℃(</text>
<text x="83.4" y="61.5">15mm)</text>
</g>
</svg>
